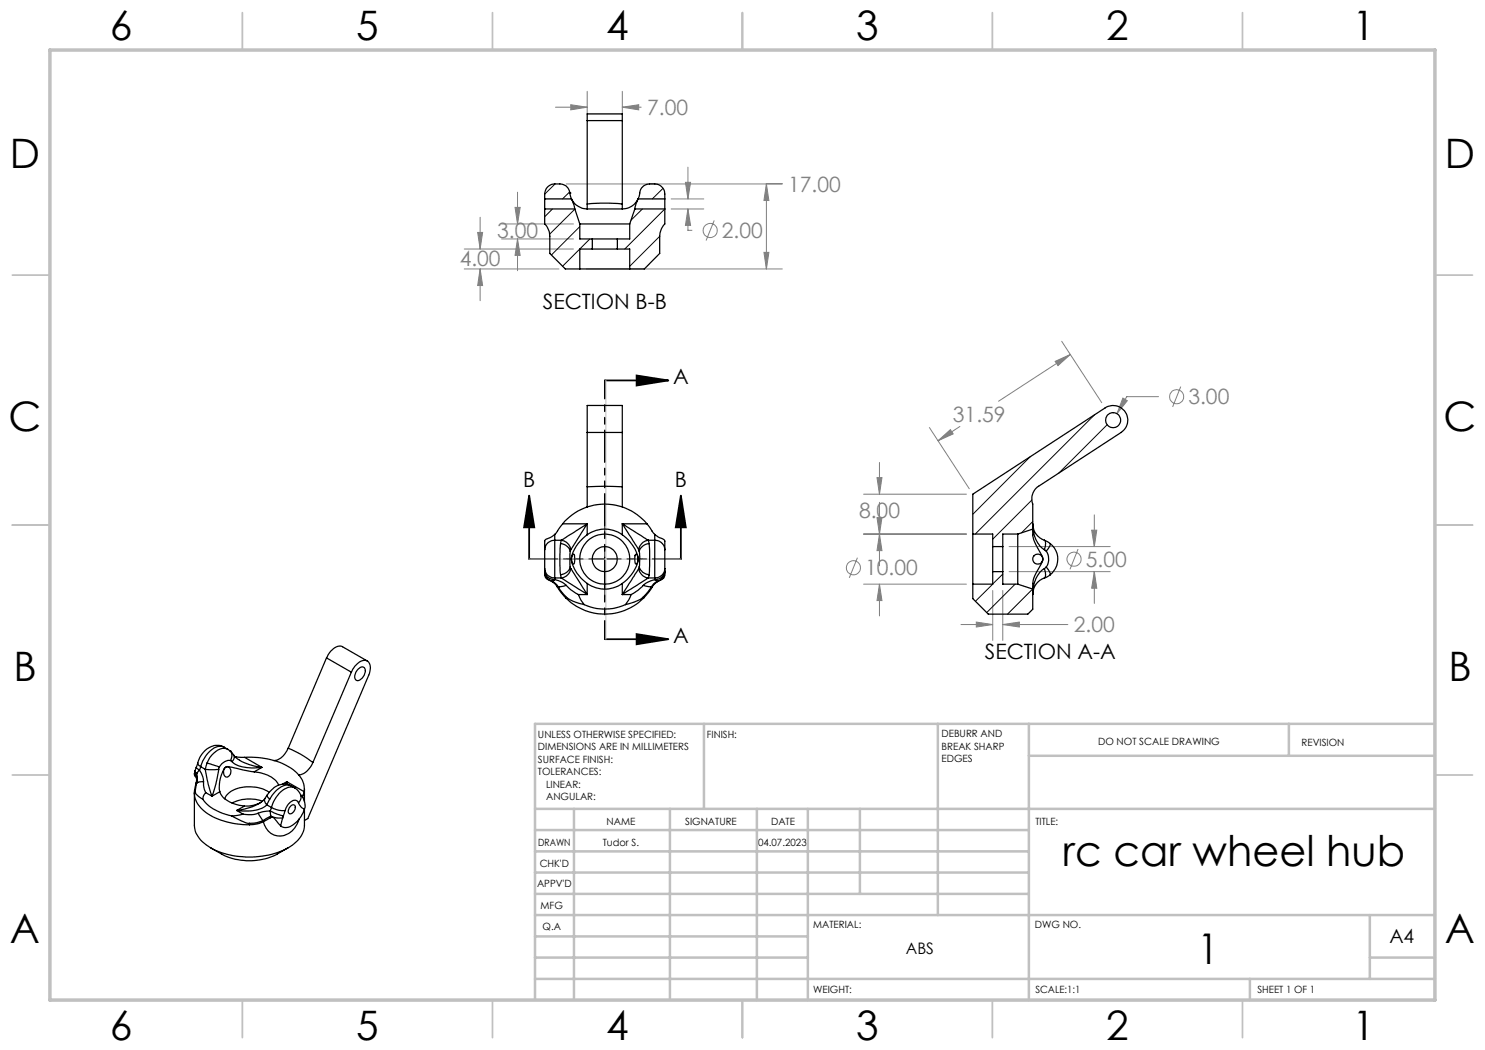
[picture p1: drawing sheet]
<svg xmlns="http://www.w3.org/2000/svg" width="297mm" height="210mm" viewBox="0 0 297 210" stroke-linecap="round" stroke-linejoin="round" font-family="sans-serif">
<g fill="none" stroke="#808080" stroke-width=".2">
<path d="M117.4 18.3v4.6M124.5 18.3v4.6M103.5 38.4v6.4M111.1 21.4h6.3M113.2 36.8h43.3M114.2 20.9l3.2 .5-3.2 .6zM124.5 21.4l3.2-.5v1.1zM124.5 21.4h3.7M134.2 39.8h6.6M137.1 36.5h1l-.5 3.3zM137.6 33.4v6.4M153.3 36.8l.5 3.3h-1z"/>
<path d="M156.4 36.8h-3.1v17M92.9 53.8h18.9M92.9 49.8h21.8M95.5 46.5h1l-.5 3.3zM96 53.8l.5 3.3h-1zM96 43.5v6.3M96 53.8v6.3M100.3 47.8h14.4M100.3 44.8h14.4M103 41.5h1l-.5 3.3zM103.5 47.8v6.3M103.5 47.8l.5 3.3h-1z"/>
<path d="M117.2 53.8h39.3M134.2 41.8h6.6M137.6 41.8v4.3h.8M137.6 41.8l.5 3.3h-1zM142.8 44.1l-1.6 4M152.8 50.5h1l-.5 3.3zM211 72.3l3.1-1.4-2.5 2.2zM212.3 68.3l8 12.2M214.1 70.9l-14.4 9.3M224.6 79.6l.9 .5-2.1 2.7zM231.7 79.3h-6.3l-2 3.5M236.1 77.3l-1.6 4.1"/>
<path d="M172.7 98.8h20.6M175.4 95.5h1l-.5 3.3zM175.9 92.5v6.3M185.9 85.5l8 12.2M187.6 88.2l2.5-2.3 .5 .9zM192 85.3l-4.4 2.9M171.5 111.5l-1.6 4.1M172.7 106.8h20.6M172.7 116.8h20.6M175.4 103.5h1l-.5 3.3zM175.9 100.5v12.7M175.9 116.8v6.4"/>
<path d="M175.9 106.8l.5 3.3h-1zM175.9 116.8l.5 3.3h-1zM198.5 118.1v10M200.6 118.1v10M201.8 114.3h20.2M201.8 109.3h20.2M215.6 109.8l-1.6 4.1M218.3 106h1.1l-.5 3.3zM218.9 103v6.3M218.9 114.3v6.4M218.9 114.3l.5 3.3h-1.1zM192.2 124.9h6.3"/>
<path d="M195.3 124.4l3.2 .5-3.2 .5zM200.6 124.9h13M200.6 124.9l3.3-.5v1z"/>
<circle cx="142" cy="46.1" r="1.4"/>
<circle cx="235.3" cy="79.3" r="1.41"/>
<circle cx="170.7" cy="113.6" r="1.4"/>
<circle cx="214.8" cy="111.8" r="1.41"/>
</g>
<path d="M121 76.1h12.7M127.3 75.1l6.4 1-6.4 1zM105.8 99.1l1.1 6.4h-2.1zM105.8 99.1v12.7M136.2 99.1l1 6.4h-2.1zM136.2 99.1v12.7M121 127.8h12.7M127.3 126.8l6.4 1-6.4 1.1z" fill="none" stroke="#000" stroke-width=".35"/>
<path d="M113.4 111.8h2.5M118.4 111.8h5.1M121 104.3v2.4M121 109.3v5.1M121 116.9v2.5M126 111.8h2.5" fill="none" stroke="#000" stroke-width=".2"/>
<path d="M121 76.1v51.7" fill="none" stroke="#000" stroke-width=".35" stroke-dasharray="6.3 1.3 1.3 1.3 1.3 1.3" stroke-dashoffset="2.7"/>
<path d="M136.2 111.8h-30.4" fill="none" stroke="#000" stroke-width=".35" stroke-dasharray="6.3 1.3 1.3 1.3 1.3 1.3" stroke-dashoffset=".7"/>
<path d="M121.2 76.1v51.7M105.8 111.8h30.4" fill="none" stroke="#c0c0c0" stroke-width=".2"/>
<g fill="none" stroke="#c0c0c0" stroke-width=".35">
<path d="M48.5 2.5v7.5M98.5 2.5v7.5M148.5 2.5v7.5M198.5 2.5v7.5M248.5 2.5v7.5M2.5 55h7.5M287 55h7.5M2.5 105h7.5M287 105h7.5M2.5 155h7.5M287 155h7.5M48.5 200v7.5"/>
<path d="M98.5 200v7.5M148.5 200v7.5M198.5 200v7.5M248.5 200v7.5"/>
</g>
<g fill="none" stroke="#c0c0c0" stroke-width=".5">
<path d="M140.8 144.8v17M187.6 144.8v38.2M205.8 144.8v55.2M205.8 151.2h81.2M257.8 144.8v6.4M287 144.8h-180v55.2M107 161.8h180M107 178.8h98.8M107 174.5h98.8M107 170.3h98.8M107 166h98.8M114.8 161.8v38.2"/>
<path d="M134 161.8v38.2M151.4 161.8v38.2M161.6 161.8v38.2M172 161.8v17M107 195.8h180M107 191.5h54.6M107 187.3h54.6M107 183h180M250 195.8v4.2M274 191.5h13M274 183v12.8"/>
</g>
<path d="M10 10h277v190h-277z" fill="none" stroke="#c0c0c0" stroke-width=".7"/>
<g fill="#000">
<path d="M127.3 75.1l6.4 1-6.4 1zM127.3 126.8l6.4 1-6.4 1.1z"/>
<path d="M136.2 99.1l1 6.4h-2.1zM105.8 99.1l1.1 6.4h-2.1z"/>
</g>
<path d="M211 72.3l3.1-1.4-2.5 2.2zM187.6 88.2l2.5-2.3 .5 .9zM175.9 106.8l.5 3.3h-1zM175.4 95.5h1l-.5 3.3zM224.6 79.6l-1.2 3.2 2.1-2.7zM195.3 124.4l3.2 .5-3.2 .5zM200.6 124.9l3.3-.5v1zM175.4 103.5h1l-.5 3.3zM175.9 116.8l.5 3.3h-1zM218.9 114.3l.5 3.3h-1.1zM218.3 106h1.1l-.5 3.3zM137.1 36.5h1l-.5 3.3zM137.6 41.8l.5 3.3h-1zM153.3 36.8l.5 3.3h-1zM152.8 50.5h1l-.5 3.3zM114.2 20.9l3.2 .5-3.2 .6zM124.5 21.4l3.2-.5v1.1zM96 53.8l.5 3.3h-1zM95.5 46.5h1l-.5 3.3zM103.5 47.8l.5 3.3h-1zM103 41.5h1l-.5 3.3z" fill="#808080"/>
<g fill="none" stroke="#000" stroke-width=".25">
<path d="M108.9 39.8v2M108.9 39.8h5.4M114 38.6h.1M114 38.6a2.07 2.07 0 0 0-2-1.8h-1.1a2.03 2.03 0 0 0-2 2v1M114 38.6l.3 1.1M114.3 39.7v.1a3.4 3.4 0 0 0 3.1 2M114.3 39.7v.1M114.3 39.8l.7 2M117.4 24.1v-1.3h7.1v1.3M117.4 24.1v16.7M117.4 24.1h7.1M124.5 24.1v16.7"/>
<path d="M127.6 39.7a3.5 3.5 0 0 1-3.1 2.1M127.6 39.8l-.4 1-.2 1M127.6 39.7l.3-.7a2.08 2.08 0 0 1 2-2.2h1.1a2.03 2.03 0 0 1 2 2v1M127.6 39.8h5.4M127.6 39.7v.1M133 39.8v2M108.9 41.8v3a3.7 3.7 0 0 1 1.1 2.4v3.5l3.1 3.1h2.9M108.9 41.8h6.1M115 41.8l1 3M116 44.8h9.9M116 53.8h9.9M116 44.8v3h2.5"/>
<path d="M117.4 41.8h7.1M117.4 40.8a35 35 0 0 1 7.1 0M117.4 40.8v1M118.5 47.8h5M118.5 49.8h5M118.5 47.8v2M118.5 49.8h-2.5v4M123.5 47.8v2M123.5 49.8h2.4v4M124.5 40.8v1M125.9 44.8v3h-2.4M127 41.8h6"/>
<path d="M127 41.8l-1.1 3M133 41.8v3a3.7 3.7 0 0 0-1.1 2.4v3.5l-3 3.1h-3M117.4 86.5v-5.4h7.1v5.4M117.4 97.4l3.6-.1 3.5 .1M117.4 97.4v4M117.4 86.5h7.1M117.4 86.5v10.9M124.5 97.4v4M124.5 86.5v10.9M108.9 113.7a1.93 1.93 0 0 0 2 1.9M108.9 110v3.7M108.9 114.2a1.83 1.83 0 0 0 2 1.7"/>
<path d="M108.9 113.7v.5M108.9 114.4a2 2 0 0 0 1.6 1.9M108.9 114.4a1.53 1.53 0 0 0 1.4 1.9h.2M108.9 114.2v.2M110.5 116.3l.9 1.1M110.5 116.3l.7 .5 .4 .6M110.5 116.3h.1M110.9 108v7.6M110.9 108a1.97 1.97 0 0 0-2 2M110.9 115.9a4.1 4.1 0 0 1 2.3 1.2M110.9 115.6v.3M110.9 106.9v1.1"/>
<path d="M110.9 106.9l-1.9 1.2-.1 1.9M110.9 115.9l-.4 .4M110.9 115.6h1.4M110.9 108h1.4M111.4 117.4l1.8 2.2M111.4 117.4h.2M111.6 117.4h.1M111.6 117.4l1.7 2.1M112.1 108.7l-.1 2.5 .1 3.8M112.1 108.7a2.21 2.21 0 0 1 2 1.6M112.1 115l.2 .6M112.3 108l-.2 .7"/>
<path d="M112.3 108a2.25 2.25 0 0 1 1.9 2M112.3 115.6l5.1 3.3M112.5 104.8l-1.6 2.1M112.5 104.8h4.9M113.2 119.6a11 11 0 0 0 15.5 0M113.2 117.1l1.1 .9 1.4 .9M113.2 117.1l-1.6 .3M113.3 119.5a8.9 8.9 0 0 0 3.5 1.4M113.3 119.5l-.1 .1M114.1 110.3v3.1M114.1 113.4a2.18 2.18 0 0 1-2 1.6M114.1 113.4l.1 .3"/>
<path d="M114.2 113.7a2.26 2.26 0 0 1-1.9 1.9M114.2 110l-.1 .3M114.2 113.7l3.2 5.2M114.6 110.9l.1-.1a2.32 2.32 0 0 1 .1 2 1.33 1.33 0 0 1-.2-1.9zM115.7 118.9l.5 1.2 .6 .8M115.7 118.9h1.7M117.4 104.8l-3.2 5.2M117.4 107a6.8 6.8 0 0 0-3.1 5.1 7.5 7.5 0 0 0 3.1 4.6M117.4 104.8l-5.1 3.2M117.4 116.7a6 6 0 0 0 7.1 0M117.4 107a6 6 0 0 1 7.1 0M117.4 101.4a11.2 11.2 0 0 1 7.1 0"/>
<path d="M117.4 101.4a11 11 0 0 0-4.9 3.4M117.4 104.8v2.2M117.4 116.7v2.2M124.5 107a6.6 6.6 0 0 1 3.1 5.2 7.7 7.7 0 0 1-3.1 4.5M124.5 104.8l3.2 5.2M124.5 104.8l5.1 3.2M124.5 101.4a11.3 11.3 0 0 1 4.9 3.4M124.5 104.8v2.2M124.5 116.7v2.2M124.5 118.9h1.7M124.5 104.8h4.9M126.2 118.9l-.5 1.1-.6 .9"/>
<path d="M127.1 110.9l.1-.1a1.48 1.48 0 0 1 0 2 2.15 2.15 0 0 1-.1-1.9zM127.7 110l.1 .3M127.7 113.7a2.26 2.26 0 0 0 1.9 1.9M127.7 113.7l-3.2 5.2M127.8 110.3l.2 1-.2 2.1M127.8 113.4a2.18 2.18 0 0 0 2 1.6M127.8 113.4l-.1 .3M128.6 119.5l-1.1 .6-2.4 .8M128.6 119.5l.1 .1M128.7 117.1l-1.1 .9-1.4 .9M128.7 117.1l1.6 .3M129.4 104.8l1.6 2.1"/>
<path d="M129.6 108l.2 .7M129.6 108a2.25 2.25 0 0 0-1.9 2M129.6 115.6l-5.1 3.3M129.6 115.6h1.4M129.6 108h1.4M129.8 115l-.2 .6M129.8 108.7l.1 1.4-.1 4.9M129.8 108.7a2.21 2.21 0 0 0-2 1.6M130.3 117.4h.1M130.3 117.4l-1.7 2.1M130.3 117.4h.2M130.5 117.4l-1.8 2.2"/>
<path d="M131 108v7.6M131 108a1.97 1.97 0 0 1 2 2M131 106.9v1.1M131 106.9l.7 .5a2.02 2.02 0 0 1 1.3 .8v1.8M131 115.6v.3M131 115.9a4.8 4.8 0 0 0-2.3 1.2M131 115.9l.4 .4M131.4 116.3l-.7 .5-.4 .6M131.4 116.3h.1M131.5 116.3l-1 1.1M133 110v3.7M133 113.7a1.93 1.93 0 0 1-2 1.9"/>
<path d="M133 114.2a1.83 1.83 0 0 1-2 1.7M133 113.7v.5M133 114.4a2.01 2.01 0 0 1-1.6 1.9M133 114.4a1.57 1.57 0 0 1-1.3 1.9h-.2M133 114.2v.2M194.6 106.8v10M194.6 116.8v2.9l3.1 3.1h7.9l1-1v-4M194.6 106.8h3.9v2.5M198.5 109.3v5M198.5 114.3v2.5h-3.9M198.5 114.3h2.1M198.5 109.3h2.1"/>
<path d="M200.6 109.3v5M200.6 114.3v2.5h3M203.6 106.8v10M203.6 106.8h-3v2.5M203.6 116.8l3 1M206.6 105.8v-5a3 3 0 0 1 1.1-3.5l16.5-10.8a2.93 2.93 0 0 0 .9-4.1 2.93 2.93 0 0 0-4.1-.8l-26.4 17.2v8M206.6 105.8v.5a5.7 5.7 0 0 0 1.2 3.8l.3 .5a1.72 1.72 0 0 1 .2 2.1l-.3 .5a6.4 6.4 0 0 0-1.4 4v.6M206.6 105.8l-3 1M208.9 113.7a5.8 5.8 0 0 0-2.3 5.2 3.5 3.5 0 0 1 2.3-3.3M208.9 108a3.5 3.5 0 0 1-2.3-3.2 5.9 5.9 0 0 0 2.3 5.2M208.9 110l.4 .3M208.9 108a1.78 1.78 0 0 1 0 2"/>
<path d="M208.9 113.7l.1 .3a1.56 1.56 0 0 1-.1 1.6M208.9 108l1.1 .7M209.3 110.3a2.86 2.86 0 0 1 0 3.1M209.3 113.4l-.4 .3M209.3 113.4l.7 1.2v.4M210 108.7l-.1 .5-.6 1.1M210 115l-1.1 .6M210 108.7a4 4 0 0 1 0 6.3M65.3 131.6a3.2 3.2 0 0 1 3-2.4l5.2 3M65.3 131.6l5 2.8M65.3 131.6l-7.7 18M70.3 134.4a3.2 3.2 0 0 1 2.9-2.3 1.72 1.72 0 0 1 .7 2.3l-12.3 29.3-.7 .4"/>
<path d="M70.3 134.4l-7.7 18.1M71.6 133.9a.87 .87 0 0 1 1.3-.3 1.96 1.96 0 0 1-1.5 2.5 .93 .93 0 0 1-.3-1.4zM116.8 120.9a10 10 0 0 0 8.3 0M38.9 158.6v6.5a5.5 5.5 0 0 0 3.2 4.4 16.9 16.9 0 0 0 16.4-.5 5.1 5.1 0 0 0 2.4-3.9v-3.2M38.9 158.6a5.9 5.9 0 0 0 3.7 4.8 16.9 16.9 0 0 0 7.3 1.6M39.1 158.5a2.72 2.72 0 0 0 1.4 1.3M39.1 158.5l-.2 .1M39.2 155l-.1-.5a.54 .54 0 0 0 .1 1l.1 .3M39.2 156.6l-.3 2M39.2 155l.1 .8-.1 .8M39.3 153.4l-.2 .7M39.3 153.4l.6 .6"/>
<path d="M39.3 154.7l-.3-.6-.1 .6M39.3 154.7l.2 1-.1 .8M39.3 154.7l-.1 .3M39.4 156.5l-.3 2M39.4 156.5h.1M39.4 156.5l-.2 .1M39.5 152.6l-.2 .8M39.5 152.6l.2 .4 .4 .3M39.9 154a4.1 4.1 0 0 1 .8 2.3M39.9 154l-.6 .7M40.1 153.3l-.2 .7M40.1 153.3l1 .6"/>
<path d="M40.5 159.8a8.8 8.8 0 0 0 5.9 3.4M40.7 156.3l-1.3 .2M40.7 156.3l.1 1.2 .3 1M41.1 153.9l.5 2.9 .8 2.4M41.1 153.9h2.6M41.1 158.5l-.4 .7-.2 .6M41.1 158.5l1.3 .7M41.4 152.6l2.5 .8M41.4 152.6l-.3 1.3M43.7 153.9l-.5 2.9-.8 2.4M43.9 153.4l-.2 .5M44 158.4a4.9 4.9 0 0 0 3.9 2.7l1 .1"/>
<path d="M44 158.4l-1.6 .8M44.8 149.4a3.7 3.7 0 0 0-4.9 2.1l-.4 1.1M44.8 149.4a2.73 2.73 0 0 0-3.1 1.2 7 7 0 0 0-1.6 2.7M44.8 149.4l.8 .5M45.1 153.5a.88 .88 0 0 1 1 .3 .88 .88 0 0 1-.1 1.1 .66 .66 0 0 1-.7 .5 .66 .66 0 0 1-.6-.8 1.15 1.15 0 0 1 .4-1.1zM45.6 149.9l.4 .2M45.6 149.9a2.31 2.31 0 0 0-2.8 .7 4.6 4.6 0 0 0-1.4 2M46 150.1l.8 1M46 150.1h.1M46 150.1a1.58 1.58 0 0 1 .1 2M46.1 152.1a2.25 2.25 0 0 0-2.2 1.3M46.1 152.1l.3 .2"/>
<path d="M46.4 152.3a1.06 1.06 0 0 0 .4-1.2l.4 .4a10.1 10.1 0 0 0 5.2 2M46.4 152.3a6.9 6.9 0 0 0 5.5 1.2h.5M47 151.3l1.9 .2M48.9 151.5a17.1 17.1 0 0 1 5.9 .6M48.9 151.5l3.5 2M50.8 154.4l-2.3-.4a9.4 9.4 0 0 0-3.3-.6 6.4 6.4 0 0 0-1.2 5M50.8 154.4a5.9 5.9 0 0 1 4.9 2.5v.1M52.4 153.5l-1.6 .9M53 159.7v.1a9 9 0 0 1-5.7 2.3M53 159.7l-.1 .5 .4 .8M53.4 159.1l-.4 .6M53.4 159.1l.5 .7"/>
<path d="M53.8 158.5a7.4 7.4 0 0 0-8.2 .2l-.7 1.1M53.9 159.8l-.6 1.2M54.8 152.1a10.5 10.5 0 0 1 4.9 2.9M57.4 156.3l-.2 .5M57.4 156.3l.2 .6M57.4 156.3l3.5 2.1M57.4 156.3l-.9 .5M57.6 149.6a20.1 20.1 0 0 1 5 2.9M57.6 149.6a3.7 3.7 0 0 1-2.8 2.5M58 157a3.6 3.6 0 0 0-4.2 1.5l-.4 .6M58.2 157.2a2.59 2.59 0 0 0-2.9 .9l-1.4 1.7M58.2 157.1l.7 .5"/>
<path d="M58.9 157.6l.8 .7 .4 .7M58.9 157.6a2.73 2.73 0 0 0-3.1 1.1 7 7 0 0 0-1.5 2.8M59.7 155a4.4 4.4 0 0 1 1.2 3.4M60.1 159l.3 .3M60.1 159a1.41 1.41 0 0 1-.4 1.5M60.4 159.3l.1 .1a3.3 3.3 0 0 1 .4 2.4M60.5 159.1l-.1 .2M60.5 159.1v.3M60.9 158.4l-.4 .7M60.9 157.8v2.5M62.6 152.5a3.7 3.7 0 0 1-2.9 2.5M42.1 169.5l2.2 1.3a12.3 12.3 0 0 0 11.2 0l2.1-1.3"/>
<path d="M46.4 163.2l1.9 1 1.1 .4 .5 .1M47.3 162.1l1.3 .7M48.6 162.8l-2.2 .4M48.9 161.2l-1.6 .9M49.9 164.7v.3M51.6 162.7l-1.4 .2-1.6-.1M51.6 162.7l1 1.4M52.2 160.5l-1.5 .6-1.8 .1M52.5 160.2a7.8 7.8 0 0 0-6.1 .4M52.6 164.1h.1M52.6 164.1l-1.2 .4-1.5 .2M52.6 164.1l.1 .3"/>
<path d="M52.7 164.4l-1.4 .4-1.4 .2M53.3 161a6.2 6.2 0 0 1-4.9 1.2l-1.1-.1M53.3 161l1 .5M54 162.2l-1.4 .1-1 .4M54 162.2l1.5 .7 1.2 .3M54 162.2l.2 1M54.1 163.5l-1.4 .9M54.1 163.5l.7 .1 1.3 1.6M54.2 163.2a3.9 3.9 0 0 0 2.4 .4M54.2 163.2l-.1 .3M54.2 163.2l-1.6 .9M54.3 161.5l1.5 .6h1.2"/>
<path d="M54.3 161.5l-.3 .7M56.6 163.6l-.5 1.6M56.7 163.2l-.1 .4M57 162.1l-.3 1.1M58.2 161.2a.53 .53 0 0 1 .7-.1 .53 .53 0 0 1 .1 .7 .92 .92 0 0 1-1.3 .8 1.25 1.25 0 0 1 .5-1.4zM59.7 160.5a.95 .95 0 0 0-1.6-.1l-.6 .7-.5 1M59.7 160.5a2.21 2.21 0 0 0 1.2 1.3M59.9 163.8a4.3 4.3 0 0 1-4.5 3.4 3.5 3.5 0 0 1-2.7-2.8M60.9 161.8a5.2 5.2 0 0 1-3.7 3.7h-.5l-.6-.3"/>
<circle cx="222.6" cy="84" r="1.49"/>
<circle cx="120.9" cy="111.8" r="5"/>
<circle cx="121" cy="111.8" r="2.49"/>
<circle cx="207.6" cy="111.8" r="1.01"/>
</g>
<g fill="none" stroke="#000" stroke-width=".2">
<path d="M111 36.8l-2.1 2M113.9 38.4l-1.4 1.4M132.6 37.7l-2.1 2.1M110.5 41.8l-1.6 1.5M115 41.8l-5.1 5M116 45.3l-5.7 5.7M118 47.8l-5.5 5.5M128.5 41.8l-2.3 2.3M131.9 47.3l-6 6M133 41.8l-8 8M206.1 91.3l-11.5 11.6M219 82.9l-23.9 23.9"/>
<path d="M221.4 84.9l-9.6 9.7M198.5 116.8l-3.4 3.5M200.6 114.8l-2.1 2M203 116.8l-5.7 5.7M206.4 100l-7.9 7.8M206.5 117.8l-5 5M206.6 104.3l-2.3 2.3"/>
</g>
<g font-size="8.5">
<text x="212.5" y="173.3">rc car wheel hub</text>
<text x="239.5" y="192.7">1</text>
</g>
<g font-size="8.1">
<text x="22" y="8">6</text>
<text x="71.2" y="8">5</text>
<text x="121.2" y="8">4</text>
<text x="171.3" y="8">3</text>
<text x="221.3" y="8">2</text>
<text x="270.5" y="8">1</text>
<text x="2" y="33.6">D</text>
<text x="289" y="33.6">D</text>
<text x="1.7" y="86.1">C</text>
<text x="288.7" y="86.1">C</text>
<text x="2.7" y="136.1">B</text>
<text x="289.7" y="136.1">B</text>
<text x="2" y="188.6">A</text>
<text x="289" y="188.6">A</text>
<text x="22" y="208">6</text>
<text x="71.2" y="208">5</text>
<text x="121.2" y="208">4</text>
<text x="171.3" y="208">3</text>
<text x="221.3" y="208">2</text>
<text x="270.5" y="208">1</text>
</g>
<g font-size="4.2" fill="#808080">
<text x="129.4" y="23">7.00</text>
<text x="157.6" y="38.3">17.00</text>
<text x="99.4" y="47.7">3.00</text>
<text x="144.4" y="47.6">2.00</text>
<text x="91.9" y="53.2">4.00</text>
<text x="237.7" y="80.9">3.00</text>
<text x="190.6" y="84.4">31.59</text>
<text x="171.8" y="103.7">8.00</text>
<text x="217.2" y="113.4">5.00</text>
<text x="173" y="115.1">10.00</text>
<text x="214.8" y="126.5">2.00</text>
</g>
<g font-size="4.2">
<text x="108.6" y="61.7">SECTION B-B</text>
<text x="134.7" y="76.9">A</text>
<text x="104.6" y="97.4">B</text>
<text x="135" y="97.4">B</text>
<text x="134.7" y="128.6">A</text>
<text x="197" y="131.8">SECTION A-A</text>
</g>
<text font-size="3.9" x="277.9" y="188.5">A4</text>
<text font-size="3.2" x="181.2" y="190.9">ABS</text>
<g font-size="2">
<text x="107.6" y="147.6">UNLESS OTHERWISE SPECIFIED:</text>
<text x="141.4" y="147.6">FINISH:</text>
<text x="188.3" y="147.5">DEBURR AND</text>
<text x="188.3" y="150">BREAK SHARP</text>
<text x="219.6" y="149">DO NOT SCALE DRAWING</text>
<text x="260.3" y="149.2">REVISION</text>
<text x="107.6" y="150.1">DIMENSIONS ARE IN MILLIMETERS</text>
<text x="107.6" y="152.6">SURFACE FINISH:</text>
<text x="107.6" y="155.1">TOLERANCES:</text>
<text x="188.3" y="152.5">EDGES</text>
<text x="109.2" y="157.6">LINEAR:</text>
<text x="109.2" y="160.1">ANGULAR:</text>
<text x="121.3" y="165">NAME</text>
<text x="137" y="164.9">SIGNATURE</text>
<text x="154.2" y="164.9">DATE</text>
<text x="207.1" y="164.9">TITLE:</text>
<text x="107.6" y="169.1">DRAWN</text>
<text x="107.9" y="173.3">CHK'D</text>
<text x="120.5" y="169.1">Tudor S.</text>
<text x="151.6" y="169.1">04.07.2023</text>
<text x="107.4" y="177.4">APPV'D</text>
<text x="108.1" y="181.8">MFG</text>
<text x="108.5" y="186">Q.A</text>
<text x="162.6" y="185.5">MATERIAL:</text>
<text x="207" y="185.5">DWG NO.</text>
<text x="162.6" y="198.5">WEIGHT:</text>
<text x="207.1" y="198.6">SCALE:1:1</text>
<text x="251.5" y="198.6">SHEET 1 OF 1</text>
</g>
</svg>
